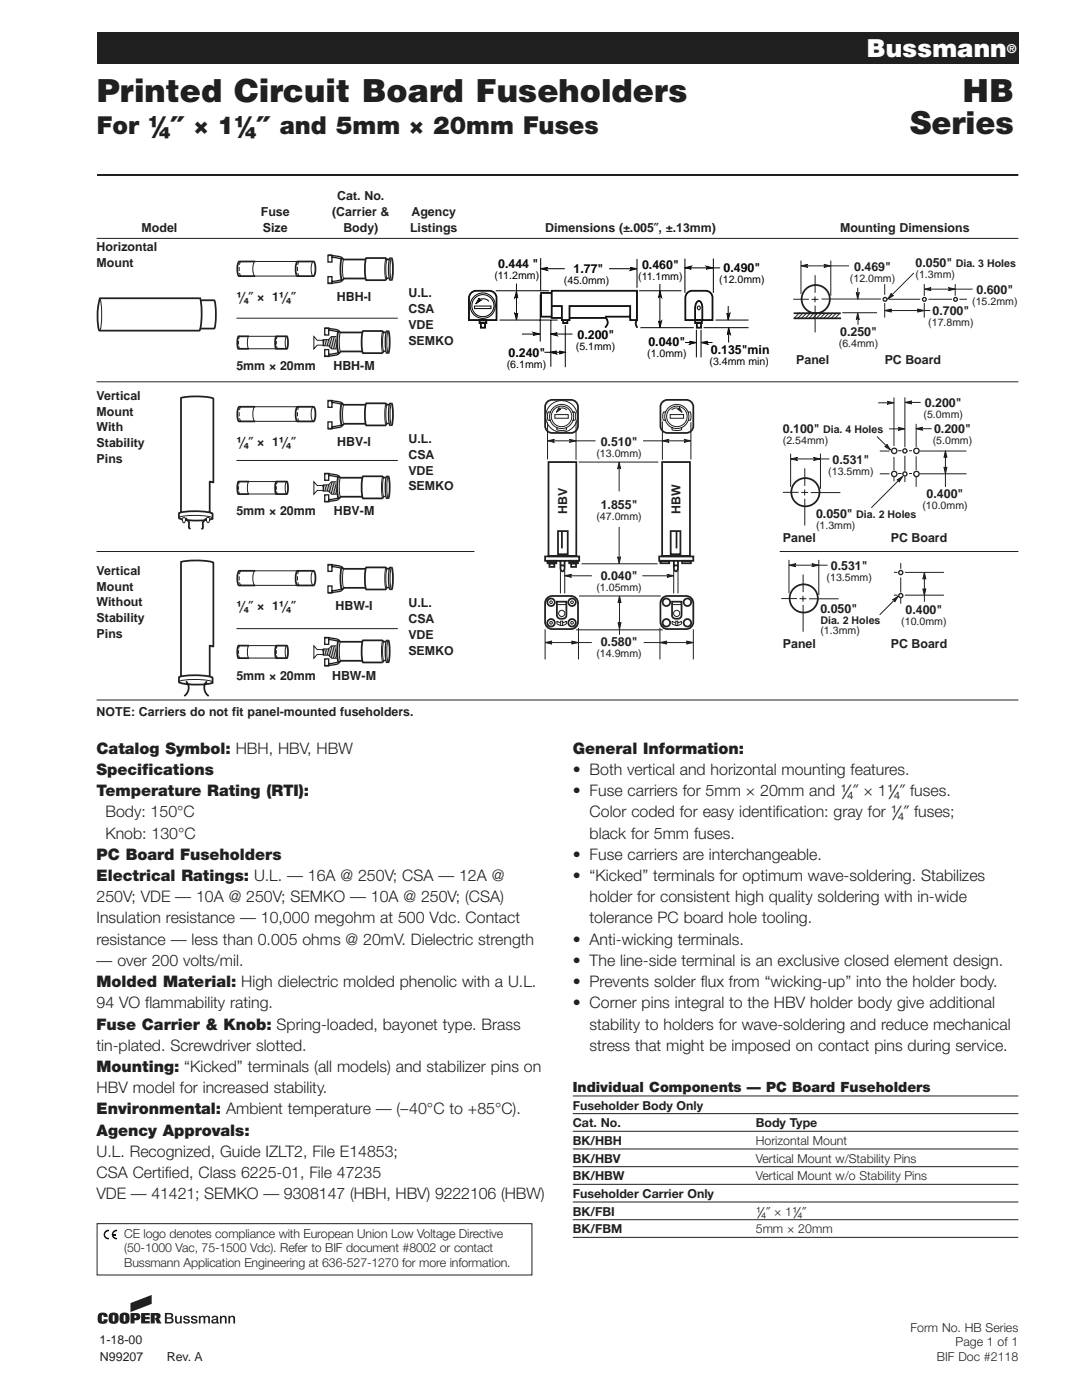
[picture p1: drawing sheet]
<svg xmlns="http://www.w3.org/2000/svg" width="216mm" height="279mm" viewBox="0 0 216 279" stroke-linecap="round" stroke-linejoin="round" font-family="sans-serif">
<g fill="#231f20">
<path d="M34.9 262.6h.4v1.2l.3 .1 .3-.2v-1.1h.4v1.5h-.4v-.2a.55 .55 0 0 1-.6 .2 .55 .55 0 0 1-.4-.5z"/>
<path d="M36.7 262.7a.74 .74 0 0 1 1.1 .3l-.8-.1-.1 .1 .3 .2a.53 .53 0 0 1 .7 .4 .53 .53 0 0 1-.7 .6 .57 .57 0 0 1-.7-.6l.9 .3 .2-.2-.3-.2a.55 .55 0 0 1-.6-.8z"/>
<path d="M38.2 262.7a.74 .74 0 0 1 1.2 .3l-.9-.1-.1 .1 .3 .2a.53 .53 0 0 1 .7 .4 .53 .53 0 0 1-.7 .6 .57 .57 0 0 1-.6-.6l.8 .3 .2-.2-.3-.2a.55 .55 0 0 1-.6-.8z"/>
<path d="M39.7 262.6h.3v.2l.5-.2 .4 .2 .1-.1a.53 .53 0 0 1 .6-.1 .53 .53 0 0 1 .3 .5v1h-.3l-.1-1.1-.2-.2-.3 .2v1.1h-.4v-1.1l-.3-.2-.2 .2-.1 1.1h-.3z"/>
<path d="M43.9 262.6h.3v.2a.54 .54 0 0 1 .6-.2 .54 .54 0 0 1 .4 .5v1h-.3v-.9l-.2-.3a.37 .37 0 0 0-.5 .3v.9h-.3z"/>
<path d="M45.6 262.6h.3v.2a.54 .54 0 0 1 .6-.2 .54 .54 0 0 1 .4 .5v1h-.3v-.9l-.2-.3a.37 .37 0 0 0-.5 .3v.9h-.3z"/>
<path d="M28.2 262h1.7v.5h-.9v.3h.9v.5h-.9v.3h.9v.5h-1.7z"/>
<path d="M30.1 262h1.2a.59 .59 0 0 1 .7 .4 .59 .59 0 0 1-.3 .8l.5 .9h-.9l-.4-1.1h.3v-.4l-.3-.1v1.6h-.8z"/>
<path d="M19.8 262.1l.4-.1h.8l.4 .4 .1 .4h-.8l-.1-.3h-.2v1.2h.2l.1-.4h.8a.76 .76 0 0 1-.5 .9h-.5a.87 .87 0 0 1-1-1.1v-.6z"/>
<path d="M26 260.1l4.3-1.7v1.8l-4.3 1.7z"/>
<path d="M33.3 263.2h.8a.33 .33 0 0 1 .2 .4 .33 .33 0 0 1-.4 .2h-.6zM32.9 262v2.1h1a.61 .61 0 0 0 .7-.3 .61 .61 0 0 0-.1-.7l-.3-.1a.52 .52 0 0 0 .3-.6 .52 .52 0 0 0-.6-.4zM33.3 262.3l.8 .1a.3 .3 0 0 1-.2 .5h-.6z"/>
<path d="M42.5 263.6l.7-.2-.1 .4-.1 .1-.5-.1zM42.3 262.8l-.1 .3h.4l.1-.2h.5l-.1 .3h-.1a.6 .6 0 0 0-.8 .8l.5 .2 .5-.2 .1 .1h.4v-.2l-.2-.1v-.8a.73 .73 0 0 0-1.2-.2z"/>
<path d="M26 262v2.1h.8v-.6a.78 .78 0 0 0 1.2-.5 .78 .78 0 0 0-.8-1zM26.8 262.5l.4 .1-.1 .4h-.3z"/>
<path d="M24 262.2a1.32 1.32 0 0 0 .5 2 1.06 1.06 0 0 0 1.2-.3 1.06 1.06 0 0 0 .1-1.2 1.07 1.07 0 0 0-1.8-.5zM24.7 262.5h.3v.2v.8l-.1 .2-.2-.2z"/>
<path d="M21.9 262.2a1.32 1.32 0 0 0 .4 2 1.06 1.06 0 0 0 1.2-.3 1.06 1.06 0 0 0 .2-1.2 1.07 1.07 0 0 0-1.8-.5zM22.5 262.5h.3v.2v.8l-.1 .2-.2-.2z"/>
</g>
<path d="M19.3 6.4h183.9v6.3h-183.9z" fill-rule="evenodd" fill="#231f20"/>
<g fill="none" stroke="#000" stroke-width=".35">
<path d="M19.4 34.9h183.8M93.9 58.6l.7-.5 .4-.1h2.6a1.42 1.42 0 0 1 1.5 1.5v4.4h-5.5v-4.4zM110.1 58.5h-2.1v4.7h2.1M137.3 58.3l.8-.3h2.7a1.36 1.36 0 0 1 1.4 1.5v4.4h-5.4v-4.4v-.5zM95.7 63.9h1.3v.6h-1.3zM95.9 64.4h.9v1h-.9zM110.2 61.1h1.9v2.8h1.5v-2.8h12.1v2.8h1.4v-5.9h-17v5.5h1.9M112.4 63.9v.6h.8v-.6M120.9 63.5a1.3 1.3 0 0 1-.1 1.9M125.7 63.2h-4.8v.3h-7.1M127.1 63.9a1.1 1.1 0 0 0 .1 1.5M138.7 63.9h1.4v.6h-1.4z"/>
<path d="M138.7 64v-2.6a1.35 1.35 0 0 1 .8-1.3 1.1 1.1 0 0 1 .6 1.3v2.6M139 64.4h.9v1h-.9z"/>
</g>
<g fill="none" stroke="#231f20" stroke-width=".2">
<path d="M19.3 47.6h183.9M19.9 59.7v-.1a13.1 13.1 0 0 1 0 6.4M47.7 53.3v.8M47.8 54.5l.3 .6M48.1 52.2l-.3 .6M50.7 55.1h8.7M59.4 53.3v.8M59.4 54.5l.3 .6M59.5 52.2h-8.6a2.68 2.68 0 0 0 0 2.9M59.7 52.2l-.3 .6M62.5 52.2a2.68 2.68 0 0 0 0 2.9M68.6 51.8a7.3 7.3 0 0 0 0 3.8"/>
<path d="M77.1 51.5a8.6 8.6 0 0 0 0 4.4M77.2 51.8a7.3 7.3 0 0 0 0 3.8M78.1 51.5a8.6 8.6 0 0 0 0 4.4M47.6 68v.7M47.6 69.1l.2 .5M47.8 67.1l-.2 .6M49.5 69.6h5.6M55.1 68l.1 .7M55.2 69.1l.2 .5M55.2 67.1h-5.6a2.92 2.92 0 0 0 0 2.5M55.4 67.1l-.2 .6M57.2 67.1a2.93 2.93 0 0 0 0 2.5"/>
<path d="M64.4 67.9l.3 1.1M64.5 67.8v1.3M64.8 67.8l.3 1.2M65.1 67.8l.3 1.3M65.5 67.7l.3 1.6M65.8 67.7l.4 1.9M66.1 67.2l.5 2.4M66.4 67.2l.5 2.4M66.8 67.2l.4 2.3M67.1 67.2h-.9l-.7 .6h-1l-.2 .1h-1l-.7-.7v2.4l.7-.7 2.2 .1 .7 .6h1.2M67.9 66.4a7.3 7.3 0 0 0 0 3.7M76.4 66.1a8.6 8.6 0 0 0 0 4.4"/>
<path d="M76.6 66.4a7.3 7.3 0 0 0 0 3.7M77.5 66.1a8.6 8.6 0 0 0 0 4.4M114.3 218.7h88.9M114.3 222.2h88.9M114.3 225.8h88.9M114.3 229.3h88.9M114.3 232.8h88.9M114.3 236.4h88.9M114.3 239.9h88.9M114.3 243.4h88.9M114.3 246.9h88.9"/>
</g>
<g fill="none" stroke="#231f20" stroke-width=".35">
<path d="M19.9 59.5h19.9M39.8 59.4a12.7 12.7 0 0 1 0 6.6h-19.9a12.3 12.3 0 0 1 0-6.5M40.1 59.9h2.6a11.4 11.4 0 0 1 0 5.7h-2.7M50.9 52.2h-3.1a2.9 2.9 0 0 0-.1 2.9h3.2M59.2 52.3l.2-.1h3.1a2.84 2.84 0 0 1 0 2.9h-3.1a2.99 2.99 0 0 1-.2-2.8zM72.9 51.8h-4.4l-.3-.3a7.8 7.8 0 0 0 .1 4.5l.4-.4h4.3M77.7 51.8h-.5l-.3-.3h-3.8a8.6 8.6 0 0 0 0 4.4h3.9M78.1 51.5a8.6 8.6 0 0 1 0 4.4M49.7 67.1h-2.1a3.2 3.2 0 0 0 0 2.5h2.1M55.1 67.2l2.1-.1a3.1 3.1 0 0 1 0 2.5l-2.2-.1-.1-1.1zM72.2 66.4h-4.3l-.3-.4a7.8 7.8 0 0 0 0 4.5l.4-.4h4.3M77 66.3h-.4l-.3-.2h-3.9a8.6 8.6 0 0 0 0 4.4h3.9"/>
<path d="M77.5 66.1a8.6 8.6 0 0 1 0 4.4"/>
</g>
<g fill="none" stroke="#231f20" stroke-width=".26">
<path d="M65.4 50.9h.8v1.4h-.8zM65.4 55.2h.8v1.4h-.8zM65.4 51l1.6 .1 1.2 .3M66.2 51.3l2 .4M68.2 56.1l-1.2 .3-1.6 .1M68.2 55.8l-2 .4M77.7 55.5h-.5l-.2 .4M78.1 51.5h-.3a8.6 8.6 0 0 0 0 4.4h.3M64.8 65.5h.8v1.4h-.8zM64.8 69.8h.8v1.3h-.8zM64.8 65.5l1.6 .1 1.2 .3M65.5 65.9l2.1 .4"/>
<path d="M67.6 70.7l-1.2 .3-1.6 .1M67.6 70.3l-2.1 .4M77 70.1h-.4l-.2 .4M77.5 66.1h-.3a8.6 8.6 0 0 0 0 4.4h.3"/>
</g>
<g fill="none" stroke="#000" stroke-width=".2">
<path d="M95.5 59.8l.9-.2a1.36 1.36 0 0 1 1.2 .5M95.6 59.5v.4h.4l-1.1 .8zM98.9 58h10.7M103.1 58.1l.2 1.4-.2-.4-.4 .4zM103.1 56.6v6.4M107.8 58.8v9.4M107.9 53.6l1.3-.2-.3 .2 .3 .4zM107.9 51.5v6.5M108.8 53.6h17.5M125.7 53.4l1.4 .2-1.4 .4 .4-.4zM127.1 51.7v5.7M127.5 58h8.5"/>
<path d="M131.7 58l.3 1.4-.3-.4-.3 .4zM131.7 56.7v7.9M136.6 53.5l1.3-.4-.3 .4 .3 .2zM136.7 51.6v6.9M136.7 53.5h7M140.9 53.1l1.4 .4-1.4 .2 .3-.2zM142.3 51.6v6.9M94.7 61.1h3.3v.5h-3.3zM99.7 63.9h11.6M102.7 62.5l.4 .4 .2-.4-.2 1.4zM104.2 66.7h2.7M106.4 66.3l1.3 .4-1.3 .2 .3-.2z"/>
<path d="M108.6 70.3h4.1M109.7 70.3l1.3-.2-.3 .2 .3 .3zM109.8 66.7l1.4-.3-.4 .3 .4 .3zM109.9 63.9v9.3M110.7 66.7h3.5M111.6 70.1l1.1 .2-1.1 .3 .4-.3zM112.8 64.9v8.4M127.8 65.4h10.6M131.4 64l.3 .4 .3-.4-.3 1.4zM136.7 68.4h2.3M137.6 68.1l1.4 .3-1.4 .3 .3-.3zM139 65.8v5.5"/>
<path d="M139.3 61.1a.34 .34 0 0 1 .4 .3 .34 .34 0 0 1-.4 .4 .39 .39 0 0 1 0-.7zM139.9 68.4l1.3-.3-.3 .3 .3 .3zM139.9 65.8v5.5M139.9 68.4h2.3M140.4 65.4h9M142.8 63.9h6.6M145.1 62.5l.2 .4 .3-.4-.3 1.4zM145.3 61.1v2.7M145.4 65.4l.3 1.4-.3-.4-.3 .4zM145.4 65.5v2.9"/>
<circle cx="96.4" cy="61" r="2.52"/>
<circle cx="96.4" cy="61" r="2.2"/>
</g>
<g fill="#000">
<path d="M95.6 59.5v.4h.4l-1.1 .8zM103.1 58.1l.2 1.4-.2-.4-.4 .4zM107.9 53.6l1.3-.2-.3 .2 .3 .4zM125.7 53.4l1.4 .2-1.4 .4 .4-.4zM131.7 58l.3 1.4-.3-.4-.3 .4zM136.6 53.5l1.3-.4-.3 .4 .3 .2zM140.9 53.1l1.4 .4-1.4 .2 .3-.2zM102.7 62.5l.4 .4 .2-.4-.2 1.4zM106.4 66.3l1.3 .4-1.3 .2 .3-.2zM109.7 70.3l1.3-.2-.3 .2 .3 .3zM109.8 66.7l1.4-.3-.4 .3 .4 .3zM111.6 70.1l1.1 .2-1.1 .3 .4-.3z"/>
<path d="M131.4 64l.3 .4 .3-.4-.3 1.4zM137.6 68.1l1.4 .3-1.4 .3 .3-.3zM139.9 68.4l1.3-.3-.3 .3 .3 .3zM145.4 65.4l.3 1.4-.3-.4-.3 .4zM145.1 62.5l.2 .4 .3-.4-.3 1.4z"/>
</g>
<path d="M112.8 52.1h8.6v2.6h-8.6z" fill="#fff" stroke="#fff" stroke-width=".2"/>
<path d="M189.2 57.4l1.4 .3-1.4 .3 .4-.3z" fill="#231f20"/>
<path d="M182.3 54.5l-4.6 4.7M189.2 57.4l1.4 .3-1.4 .3 .4-.3z" fill="none" stroke="#231f20" stroke-width=".2"/>
<path d="M177.9 58.6l-.1 .4h.5l-1.2 .7z" fill="#231f20"/>
<g fill="none" stroke="#231f20" stroke-width=".2">
<path d="M158.3 59.7h3.1M159.8 52v6.7M160.6 53.1h8.8M161.9 59.7h1.4M162.6 59.1v1.2M162.6 54.9v3.5M163.9 59.7h11.9M165.8 52v7M176.5 56.7v2.1M177.4 59.7h6.2M177.9 58.6l-.1 .4h.5l-1.2 .7zM184.4 56.7v2.4"/>
<path d="M185.3 59.7h4.6M190.6 56.7v2.3M191.4 59.7h1.5M159.6 62.4l-1.2 1.1M160.3 62.4l-1.1 1.1M161.1 62.4l-1.2 1.1M161.8 62.4l-1.2 1.1M162.5 62.4l-1.1 1.2M162.6 61v5.3M163.3 62.4l-1.2 1.2M164 62.4l-1.2 1.2M164.7 62.4l-1.1 1.2"/>
<path d="M165.5 62.4l-1.2 1.2M166.2 62.4l-1.2 1.2M166.9 62.5l-1.1 1.1M167.7 62.5l-1.2 1.1M168.1 62.4h6.9M176.5 60.5v2.9M184.4 60.5v2.9"/>
</g>
<g fill="none" stroke="#231f20" stroke-width=".35">
<path d="M158.4 62.5h9.4M158.4 63.5h9.4"/>
<circle cx="162.8" cy="59.7" r="2.82"/>
</g>
<g fill="none" stroke="#231f20" stroke-width=".26">
<circle cx="176.6" cy="59.7" r=".37"/>
<circle cx="184.4" cy="59.7" r=".37"/>
<circle cx="190.7" cy="59.7" r=".37"/>
</g>
<path d="M159.8 53.1l1.4-.3-.3 .3 .3 .3z" fill="#231f20"/>
<path d="M159.8 53.1l1.4-.3-.3 .3 .3 .3z" fill="none" stroke="#231f20" stroke-width=".2"/>
<path d="M164.4 52.8l1.4 .3-1.4 .3 .3-.3z" fill="#231f20"/>
<path d="M164.4 52.8l1.4 .3-1.4 .3 .3-.3zM171.2 63.3v1.5" fill="none" stroke="#231f20" stroke-width=".2"/>
<path d="M171.2 62.5l.2 1.3-.2-.3-.3 .3z" fill="#231f20"/>
<path d="M171.2 62.5l.2 1.3-.2-.3-.3 .3z" fill="none" stroke="#231f20" stroke-width=".2"/>
<path d="M170.9 58.4l.3 .3 .2-.3-.2 1.3z" fill="#231f20"/>
<path d="M170.9 58.4l.3 .3 .2-.3-.2 1.3zM171.2 57.4v1.6M177.3 62h8.3" fill="none" stroke="#231f20" stroke-width=".2"/>
<path d="M176.5 62l1.4-.3-.3 .3 .3 .3z" fill="#231f20"/>
<path d="M176.5 62l1.4-.3-.3 .3 .3 .3z" fill="none" stroke="#231f20" stroke-width=".2"/>
<path d="M183.1 61.7l1.3 .3-1.3 .3 .3-.3z" fill="#231f20"/>
<path d="M185.2 57.7h8.9M183.1 61.7l1.3 .3-1.3 .3 .3-.3z" fill="none" stroke="#231f20" stroke-width=".2"/>
<path d="M184.4 57.7l1.4-.3-.4 .3 .4 .3z" fill="#231f20"/>
<path d="M184.4 57.7l1.4-.3-.4 .3 .4 .3zM35.7 103.3a11.3 11.3 0 0 1 5.7-.3l1 .4" fill="none" stroke="#231f20" stroke-width=".2"/>
<path d="M36 79.5a12.7 12.7 0 0 1 6.6 .1v16.6h-.8v6.1M36.1 79.5v22.8M35.7 103.5v-1a11.3 11.3 0 0 1 5.7-.3l1 .3v1.1M35.7 103.4a11.3 11.3 0 0 0 5.8 .4l.9-.3" fill="none" stroke="#231f20" stroke-width=".35"/>
<g fill="#fff" stroke="#231f20" stroke-width=".2">
<path d="M36.5 103.4h.4l.1 .1v.5l-.3 .3-.3-.3v-.5z" fill-rule="evenodd"/>
<path d="M41.3 103.3h.4l.1 .2v.4l-.3 .4-.3-.4v-.4z" fill-rule="evenodd"/>
</g>
<path d="M49.7 96.1h-2.1a3.2 3.2 0 0 0 0 2.5h2.1M50.9 81.2h-3.1a2.9 2.9 0 0 0-.1 2.9h3.2M55.1 96.2l2.1-.1a3.1 3.1 0 0 1 0 2.5l-2.2-.1-.1-1.1zM59.2 81.3l.2-.1h3.1a2.84 2.84 0 0 1 0 2.9h-3.1a2.99 2.99 0 0 1-.2-2.8zM72.2 95.3h-4.3l-.3-.3a7.8 7.8 0 0 0 0 4.5l.4-.4h4.3M72.9 80.8h-4.4l-.3-.3a7.8 7.8 0 0 0 .1 4.5l.4-.4h4.3M77 95.3h-.4l-.3-.2h-3.9a8.6 8.6 0 0 0 0 4.4h3.9M77.5 95.1a8.6 8.6 0 0 1 0 4.4M77.7 80.8h-.5l-.3-.3h-3.8a8.6 8.6 0 0 0 0 4.4h3.9M78.1 80.5a8.6 8.6 0 0 1 0 4.4M37.1 103.4l.6 .8v1.1l.3 .3M41.1 103.5l-.6 .8v1.1l-.3 .2" fill="none" stroke="#231f20" stroke-width=".35"/>
<g fill="none" stroke="#231f20" stroke-width=".2">
<path d="M47.6 97v.7M47.6 98.1l.2 .5M47.7 82.3v.8M47.8 83.5l.3 .6M47.8 96.1l-.2 .6M48.1 81.1l-.3 .7M49.5 98.6h5.6M50.7 84.1h8.7M55.1 97l.1 .7M55.2 98.1l.2 .5M55.2 96.1h-5.6a2.92 2.92 0 0 0 0 2.5M55.4 96.1l-.2 .6"/>
<path d="M57.2 96.1a2.93 2.93 0 0 0 0 2.5M59.4 82.3v.8M59.4 83.5l.3 .6M59.5 81.2h-8.6a2.68 2.68 0 0 0 0 2.9M59.7 81.1l-.3 .7M62.5 81.2a2.68 2.68 0 0 0 0 2.9M64.4 96.9l.3 1.1M64.5 96.8v1.2M64.8 96.8l.3 1.2M65.1 96.8l.3 1.2M65.5 96.7l.3 1.6M65.8 96.7l.4 1.9"/>
<path d="M66.1 96.2l.5 2.4M66.4 96.2l.5 2.4M66.8 96.2l.4 2.2M67.1 96.2h-.9l-.7 .6h-1l-.2 .1h-1l-.7-.7v2.4l.7-.7 2.2 .1 .7 .6h1.2M67.9 95.4a7.3 7.3 0 0 0 0 3.7M68.6 80.8a7.3 7.3 0 0 0 0 3.8M76.4 95.1a8.6 8.6 0 0 0 0 4.4M76.6 95.4a7.3 7.3 0 0 0 0 3.7M77.1 80.5a8.6 8.6 0 0 0 0 4.4M77.2 80.8a7.3 7.3 0 0 0 0 3.8M77.5 95.1a8.6 8.6 0 0 0 0 4.4M78.1 80.5a8.6 8.6 0 0 0 0 4.4"/>
<path d="M110.1 88h8.7M113.5 114.9h4.6M128.2 114.9h5.4"/>
</g>
<g fill="none" stroke="#231f20" stroke-width=".26">
<path d="M65.4 79.9h.8v1.4h-.8zM65.4 80l1.6 .1 1.2 .3M64.8 94.5h.8v1.4h-.8zM64.8 98.8h.8v1.3h-.8zM64.8 94.5l1.6 .1 1.2 .3M65.4 84.2h.8v1.4h-.8zM65.5 94.9l2.1 .4M66.2 80.3l2 .4M67.6 99.7l-1.2 .3-1.6 .1M67.6 99.3l-2.1 .4M68.2 85.1l-1.2 .3-1.6 .1M68.2 84.8l-2 .4"/>
<path d="M77 99.1h-.4l-.2 .4M77.5 95.1h-.3a8.6 8.6 0 0 0 0 4.4h.3M77.7 84.5h-.5l-.2 .4M78.1 80.5h-.3a8.6 8.6 0 0 0 0 4.4h.3"/>
</g>
<path d="M109.3 88l1.3-.3-.3 .3 .3 .3z" fill="#231f20"/>
<path d="M109.3 88l1.3-.3-.3 .3 .3 .3z" fill="none" stroke="#231f20" stroke-width=".2"/>
<path d="M113.6 87.7l1.4 .3-1.4 .3 .3-.3z" fill="#231f20"/>
<path d="M113.6 87.7l1.4 .3-1.4 .3 .3-.3zM128.3 88h8.8" fill="none" stroke="#231f20" stroke-width=".2"/>
<path d="M136.5 87.7l1.4 .3-1.4 .3 .3-.3z" fill="#231f20"/>
<path d="M136.5 87.7l1.4 .3-1.4 .3 .3-.3z" fill="none" stroke="#231f20" stroke-width=".2"/>
<path d="M132.1 88l1.4-.3-.3 .3 .3 .3z" fill="#231f20"/>
<path d="M123.5 93v18.4M132.1 88l1.4-.3-.3 .3 .3 .3z" fill="none" stroke="#231f20" stroke-width=".2"/>
<path d="M123.5 92.2l.3 1.4-.3-.4-.3 .4z" fill="#231f20"/>
<path d="M123.5 92.2l.3 1.4-.3-.4-.3 .4z" fill="none" stroke="#231f20" stroke-width=".2"/>
<path d="M123.2 111.1l.3 .3 .3-.3-.3 1.4z" fill="#231f20"/>
<g fill="none" stroke="#231f20" stroke-width=".2">
<path d="M111.5 81.6l1-.1 .6 .3M115.5 92.2h15.9M116 112.5h15.2M123.2 111.1l.3 .3 .3-.3-.3 1.4zM123.6 119.7v7M109.6 128.2h8.5"/>
<circle cx="112.1" cy="83.1" r="3.2"/>
</g>
<path d="M109.3 80.1l.9-.3h3.7a1.41 1.41 0 0 1 1.4 1.4v3.8a1.41 1.41 0 0 1-1.4 1.4h-3.7a1.41 1.41 0 0 1-1.4-1.4v-3.8v-.4z" fill="none" stroke="#231f20" stroke-width=".35"/>
<path d="M111.6 81.3l-.1 .4 .4-.1-.9 .7z" fill="#231f20"/>
<g fill="none" stroke="#231f20" stroke-width=".2">
<path d="M109.3 84.3v7.4M109.3 82.2h.5M109.3 83.9h.5M109.4 82.2l-.2 .9 .1 .8M110.7 82.7h2.7v.8h-2.7zM111.1 85.3v.5l.3 .1h.9l.7-.1M111.6 81.3l-.1 .4 .4-.1-.9 .7zM113 85.2v.5M114.2 82.2h.5l.2 .9-.1 .8M114.3 83.9h.4M114.9 84.1v7.7M135.6 81.6l-.9-.1-.7 .3"/>
<path d="M111.8 113.7v4.7M112.7 113.7v4.7"/>
<circle cx="112.1" cy="83.1" r="2.04"/>
<circle cx="112.1" cy="83.1" r="2.41"/>
</g>
<path d="M109.4 92.2h5.6v18.8h-5.6zM132.4 80.1l.8-.3h3.7a1.41 1.41 0 0 1 1.4 1.4v3.8a1.41 1.41 0 0 1-1.4 1.4h-3.7a1.41 1.41 0 0 1-1.4-1.4v-3.8l.1-.4zM108.8 111h6.8v.9h-6.8zM109.3 111.9h1.7v.5h-1.7zM109.6 112.5h1v.6h-1zM111.3 106h2v4.6h-2zM111.8 112l.1 1.7 .3 .3 .4-.3 .1-1.7M111.9 112.8h.7M112.1 106v3.4M113.6 111.9h1.7v.5h-1.7zM114 112.5h.9v.6h-.9z" fill="none" stroke="#231f20" stroke-width=".35"/>
<path d="M135.2 81.6l.4 .1v-.4l.5 1z" fill="#231f20"/>
<g fill="none" stroke="#231f20" stroke-width=".2">
<path d="M132.2 84.1v7.7M132.4 82.2h.5M132.4 82.2l-.2 .9 .2 .8M132.4 83.9h.5M133.7 82.7h2.7v.8h-2.7zM134.1 85.2v.5M135.2 81.6l.4 .1v-.4l.5 1zM136 85.3v.5l-.3 .1h-.9l-.7-.1M137.3 82.2h.5M137.3 83.9h.5M137.7 82.2l.2 .9-.1 .8M137.9 84.3v7.4"/>
<path d="M134.4 113.7v4.7M135.3 113.7v4.7"/>
<circle cx="135" cy="83.1" r="2.41"/>
<circle cx="135.1" cy="83.1" r="2.04"/>
</g>
<path d="M132.1 92.2h5.6v18.8h-5.6zM131.5 111h6.8v.9h-6.8zM131.8 111.9h1.7v.5h-1.7zM133.8 106h2v4.6h-2zM134.5 112.8h.7M135 106v3.4M135.3 112l-.1 1.7-.3 .3-.4-.3v-1.7M136.1 111.9h1.8v.5h-1.8z" fill="none" stroke="#231f20" stroke-width=".35"/>
<path d="M122.4 98.2h2.2v6.8h-2.2z" fill="#fff" stroke="#fff" stroke-width=".35"/>
<path d="M112.7 114.9l1.3-.3-.3 .3 .3 .3z" fill="#231f20"/>
<path d="M112.7 114.9l1.3-.3-.3 .3 .3 .3z" fill="none" stroke="#231f20" stroke-width=".2"/>
<path d="M133.1 114.6l1.3 .3-1.3 .3 .3-.3z" fill="#231f20"/>
<g fill="none" stroke="#231f20" stroke-width=".2">
<path d="M133.1 114.6l1.3 .3-1.3 .3 .3-.3zM111.1 120.7h2M113 124v.5a1.48 1.48 0 0 1-1.9 0M113 124a1.48 1.48 0 0 1-1.9 0v.4"/>
<circle cx="110" cy="120.2" r=".26"/>
<circle cx="110" cy="124.3" r=".26"/>
<circle cx="112.1" cy="122.4" r=".62"/>
<circle cx="114.1" cy="124.3" r=".26"/>
<circle cx="114.1" cy="120.2" r=".26"/>
</g>
<g fill="none" stroke="#231f20" stroke-width=".35">
<path d="M109 119.5l.7-.5 .5-.1h3.7a1.41 1.41 0 0 1 1.4 1.5v3.7a1.41 1.41 0 0 1-1.4 1.4h-3.7a1.41 1.41 0 0 1-1.4-1.4v-3.7zM111.1 120.1h1.9v2.7a.99 .99 0 0 1-.9 .7 .99 .99 0 0 1-1-.7z"/>
<circle cx="110" cy="124.3" r=".75"/>
<circle cx="110" cy="120.2" r=".75"/>
<circle cx="114.1" cy="124.3" r=".75"/>
<circle cx="114.1" cy="120.2" r=".75"/>
</g>
<path d="M111.9 124h.4v.8h-.4z" fill="#fff" stroke="#231f20" stroke-width=".2"/>
<g fill="none" stroke="#231f20" stroke-width=".2">
<path d="M108.8 125.6v6M115.4 125.3v6.3M134 120.7h2M134.1 124v.5a1.48 1.48 0 0 0 1.9 0M134.1 124a1.48 1.48 0 0 0 1.9 0v.4"/>
<circle cx="135" cy="122.4" r=".62"/>
</g>
<g fill="none" stroke="#231f20" stroke-width=".35">
<path d="M132.1 119.5l.6-.5 .5-.1h3.7a1.41 1.41 0 0 1 1.4 1.5v3.7a1.41 1.41 0 0 1-1.4 1.4h-3.7a1.41 1.41 0 0 1-1.4-1.4v-3.7zM134.1 120.1h1.9v2.7a.99 .99 0 0 1-.9 .7 .99 .99 0 0 1-1-.7z"/>
<circle cx="133" cy="124.3" r=".75"/>
<circle cx="133" cy="120.2" r=".75"/>
<circle cx="137.2" cy="124.3" r=".75"/>
<circle cx="137.2" cy="120.2" r=".75"/>
</g>
<path d="M134.8 124h.4v.8h-.4z" fill="#fff" stroke="#231f20" stroke-width=".2"/>
<path d="M131.7 125.3v6.3M138.3 125.6v6" fill="none" stroke="#231f20" stroke-width=".2"/>
<path d="M108.8 128.2l1.3-.3-.3 .3 .3 .3z" fill="#231f20"/>
<path d="M108.8 128.2l1.3-.3-.3 .3 .3 .3z" fill="none" stroke="#231f20" stroke-width=".2"/>
<path d="M114.1 127.9l1.3 .3-1.3 .3 .3-.3z" fill="#231f20"/>
<path d="M115.5 118.9h16.4M114.1 127.9l1.3 .3-1.3 .3 .3-.3zM114.9 125.7h17.3M128.5 128.2h9" fill="none" stroke="#231f20" stroke-width=".2"/>
<path d="M137 127.9l1.3 .3-1.3 .3 .3-.3z" fill="#231f20"/>
<path d="M137 127.9l1.3 .3-1.3 .3 .3-.3z" fill="none" stroke="#231f20" stroke-width=".2"/>
<path d="M131.7 128.2l1.4-.3-.4 .3 .4 .3z" fill="#231f20"/>
<path d="M131.7 128.2l1.4-.3-.4 .3 .4 .3z" fill="none" stroke="#231f20" stroke-width=".2"/>
<path d="M123.6 118.9l.3 1.4-.3-.3-.3 .3z" fill="#231f20"/>
<path d="M123.6 118.9l.3 1.4-.3-.3-.3 .3z" fill="none" stroke="#231f20" stroke-width=".2"/>
<path d="M123.3 124.2l.3 .4 .3-.4-.3 1.4z" fill="#231f20"/>
<path d="M175 87.1l2.1 2.2M123.3 124.2l.3 .4 .3-.4-.3 1.4z" fill="none" stroke="#231f20" stroke-width=".2"/>
<path d="M176.5 89.1h.5v-.4l.7 1.1z" fill="#231f20"/>
<path d="M176.5 89.1h.5v-.4l.7 1.1z" fill="none" stroke="#231f20" stroke-width=".2"/>
<path d="M184.2 117.5l.2 .3 .3-.3-.3 1.3z" fill="#231f20"/>
<path d="M184.2 117.5l.2 .3 .3-.3-.3 1.3zM184.4 115l.1 5.1" fill="none" stroke="#231f20" stroke-width=".2"/>
<path d="M184.4 114.2l.3 1.4-.3-.3-.2 .3z" fill="#231f20"/>
<path d="M178.7 119.5l-3.2 3.2M184.4 114.2l.3 1.4-.3-.3-.2 .3z" fill="none" stroke="#231f20" stroke-width=".2"/>
<path d="M178.1 119.7l1.2-.7-.8 1.1v-.4z" fill="#231f20"/>
<path d="M178.4 79.3v9.7M175.6 94.6h1.9M175.6 90h1.9M178.4 91.2v2.6M178.4 95.1v1M181.4 80.3h2.3M182.8 84.6v4.6M182.8 91.1v2.7M182.8 95.1v2.1M178.1 119.7l1.2-.7-.8 1.1v-.4z" fill="none" stroke="#231f20" stroke-width=".2"/>
<g fill="none" stroke="#231f20" stroke-width=".26">
<circle cx="178.4" cy="94.6" r=".53"/>
<circle cx="178.4" cy="90" r=".53"/>
<circle cx="182.9" cy="94.6" r=".53"/>
<circle cx="182.9" cy="90" r=".53"/>
</g>
<path d="M180.6 80.3l1.3-.3-.3 .3 .3 .3z" fill="#231f20"/>
<path d="M175.2 80.4h2.4M180.6 80.3l1.3-.3-.3 .3 .3 .3z" fill="none" stroke="#231f20" stroke-width=".2"/>
<path d="M177 80.1l1.4 .3-1.4 .3 .4-.3z" fill="#231f20"/>
<path d="M177 80.1l1.4 .3-1.4 .3 .4-.3zM183.5 85.6h2.4" fill="none" stroke="#231f20" stroke-width=".2"/>
<path d="M182.7 85.6l1.4-.3-.3 .3 .3 .3z" fill="#231f20"/>
<path d="M177.4 85.6h2.4M182.7 85.6l1.4-.3-.3 .3 .3 .3z" fill="none" stroke="#231f20" stroke-width=".2"/>
<path d="M179.2 85.3l1.4 .3-1.4 .3 .3-.3z" fill="#231f20"/>
<path d="M158.6 91.6h6.9M179.2 85.3l1.4 .3-1.4 .3 .3-.3z" fill="none" stroke="#231f20" stroke-width=".2"/>
<path d="M157.8 91.6l1.3-.3-.3 .3 .3 .3z" fill="#231f20"/>
<path d="M157.8 91.6l1.3-.3-.3 .3 .3 .3z" fill="none" stroke="#231f20" stroke-width=".2"/>
<path d="M162.3 91.3l1.4 .3-1.4 .3 .4-.3z" fill="#231f20"/>
<path d="M156.2 98.3h3.1M157.8 90.5v6.7M159.9 98.3h1.3M160.6 97.7v1.2M160.6 93.4v3.6M160.6 99.5v5.4M161.8 98.3h5.9M162.3 91.3l1.4 .3-1.4 .3 .4-.3zM163.7 90.5v7.1M158.2 112.8h7" fill="none" stroke="#231f20" stroke-width=".2"/>
<circle cx="160.7" cy="98.2" r="2.82" fill="none" stroke="#231f20" stroke-width=".35"/>
<path d="M157.4 112.8l1.4-.3-.3 .3 .3 .3z" fill="#231f20"/>
<path d="M157.4 112.8l1.4-.3-.3 .3 .3 .3z" fill="none" stroke="#231f20" stroke-width=".2"/>
<path d="M162 112.5l1.4 .3-1.4 .3 .3-.3z" fill="#231f20"/>
<g fill="none" stroke="#231f20" stroke-width=".2">
<path d="M180.6 79.3v9.9M179.2 94.5h.7M179.2 90h.7M180.6 91v3M180.6 95.1v1.1M181.4 94.5h.6M181.4 90h.6M183.5 94.6h9.4M183.5 90h9.4M155.9 119.5h3.1M157.4 111.7v6.7M159.5 119.5h1.4"/>
<path d="M160.2 118.9v1.2M160.3 114.7v3.5M161.4 119.5h6M162 112.5l1.4 .3-1.4 .3 .3-.3zM163.4 111.7v7.1M178.4 118.8h.7M178.4 114.2h.7M179.7 112.4v1.1M179.7 115.2v3M179.7 119.4v1.1M180.6 118.8h7.8M180.6 114.2h7.8"/>
<path d="M160.3 120.7v5.4"/>
</g>
<circle cx="160.4" cy="119.4" r="2.82" fill="none" stroke="#231f20" stroke-width=".35"/>
<g fill="none" stroke="#231f20" stroke-width=".26">
<circle cx="180.6" cy="90" r=".41"/>
<circle cx="180.6" cy="94.6" r=".41"/>
<circle cx="179.7" cy="114.3" r=".41"/>
<circle cx="179.7" cy="118.9" r=".41"/>
</g>
<path d="M188.4 93.2l.3 .3 .2-.3-.2 1.4z" fill="#231f20"/>
<path d="M188.4 93.2l.3 .3 .2-.3-.2 1.4zM188.7 90.8v6.4" fill="none" stroke="#231f20" stroke-width=".2"/>
<path d="M188.7 90l.2 1.3-.2-.3-.3 .3z" fill="#231f20"/>
<path d="M179.6 95.6l-5.7 5.7M188.7 90l.2 1.3-.2-.3-.3 .3z" fill="none" stroke="#231f20" stroke-width=".2"/>
<path d="M179 95.8l1.1-.7-.7 1.1v-.4z" fill="#231f20"/>
<g fill="none" stroke="#231f20" stroke-width=".2">
<path d="M19.3 76.2h183.9M47.2 63.5h32.2M47.2 91.9h32.2M179 95.8l1.1-.7-.7 1.1v-.4zM19.3 110.1h75.4M47.7 115v.8M47.8 116.2l.3 .6M48.1 113.9l-.3 .7M50.7 116.8h8.7M59.4 115v.8M59.4 116.2l.3 .6M59.5 113.9h-8.6a2.68 2.68 0 0 0 0 2.9"/>
<path d="M59.7 113.9l-.3 .7M62.5 113.9a2.68 2.68 0 0 0 0 2.9M68.6 113.6a7.3 7.3 0 0 0 0 3.7M77.1 113.2a8.6 8.6 0 0 0 0 4.4M77.2 113.6a7.3 7.3 0 0 0 0 3.7M78.1 113.2a8.6 8.6 0 0 0 0 4.4M155.6 110.1h47.6M19.3 139.7h183.9M35.7 136a11.3 11.3 0 0 1 5.7-.2l1 .3M47.2 125.5h32.2M47.6 129.8v.7M47.6 130.8l.2 .5"/>
<path d="M47.8 128.8l-.2 .6M49.5 131.3h5.6M55.1 129.8l.1 .7M55.2 130.8l.2 .5M55.2 128.8h-5.6a2.92 2.92 0 0 0 0 2.5M55.4 128.8l-.2 .6M57.2 128.8a2.93 2.93 0 0 0 0 2.5M64.4 129.6l.3 1.1M64.5 129.5v1.3M64.8 129.5l.3 1.2M65.1 129.5l.3 1.3M65.5 129.4l.3 1.7"/>
<path d="M65.8 129.4l.4 2M66.1 128.9l.5 2.5M66.4 128.9l.5 2.5M66.8 128.9l.4 2.3M67.1 128.9h-.9l-.7 .6h-1l-.2 .1h-1l-.7-.7v2.5l.7-.8 2.2 .1 .7 .7h1.2M67.9 128.1a7.3 7.3 0 0 0 0 3.8M76.4 127.8a8.6 8.6 0 0 0 0 4.4M76.6 128.1a7.3 7.3 0 0 0 0 3.8M77.5 127.8a8.6 8.6 0 0 0 0 4.4"/>
</g>
<g fill="none" stroke="#231f20" stroke-width=".35">
<path d="M36 112.2a12.7 12.7 0 0 1 6.6 .1v16.6h-.8v6.2M36.1 112.3v22.7M50.9 113.9h-3.1a2.9 2.9 0 0 0-.1 2.9h3.2M59.2 114l.2-.1h3.1a2.84 2.84 0 0 1 0 2.9h-3.1a2.99 2.99 0 0 1-.2-2.8zM72.9 113.5h-4.4l-.3-.3a7.8 7.8 0 0 0 .1 4.5l.4-.4h4.3M77.7 113.5h-.5l-.3-.3h-3.8a8.6 8.6 0 0 0 0 4.4h3.9M78.1 113.2a8.6 8.6 0 0 1 0 4.4M35.7 136.2v-1a11.3 11.3 0 0 1 5.7-.3l1 .4v1.1M35.7 136.1a11.3 11.3 0 0 0 5.8 .4l.9-.3M37.1 136a1.88 1.88 0 0 1-.3 2.9M41.3 136a1.88 1.88 0 0 0 .4 2.9M49.7 128.8h-2.1a3.2 3.2 0 0 0 0 2.5h2.1"/>
<path d="M55.1 128.9l2.1-.1a3.1 3.1 0 0 1 0 2.5l-2.2-.1-.1-1.1zM72.2 128.1h-4.3l-.3-.3a7.8 7.8 0 0 0 0 4.5l.4-.4h4.3M77 128.1h-.4l-.3-.3h-3.9a8.6 8.6 0 0 0 0 4.4h3.9M77.5 127.8a8.6 8.6 0 0 1 0 4.4"/>
</g>
<g fill="none" stroke="#231f20" stroke-width=".26">
<path d="M65.4 112.7h.8v1.3h-.8zM65.4 116.9h.8v1.4h-.8zM65.4 112.7l1.6 .1 1.2 .3M66.2 113.1l2 .4M68.2 117.9l-1.2 .3-1.6 .1M68.2 117.5l-2 .4M77.7 117.3h-.5l-.2 .3M78.1 113.2h-.3a8.6 8.6 0 0 0 0 4.4h.3M64.8 127.2h.8v1.4h-.8zM64.8 131.5h.8v1.4h-.8zM64.8 127.3l1.6 .1 1.2 .3M65.5 127.6l2.1 .4"/>
<path d="M67.6 132.4l-1.2 .3-1.6 .1M67.6 132.1l-2.1 .4M77 131.8h-.4l-.2 .4M77.5 127.8h-.3a8.6 8.6 0 0 0 0 4.4h.3"/>
</g>
<path d="M19.5 244.3h86.6v10.1h-86.6z" fill-rule="evenodd" fill="#fff"/>
<path d="M19.4 244.2h86.7v10.3h-86.7z" fill="none" stroke="#231f20" stroke-width=".2"/>
<path d="M20.6 245.2h3.9v2.5h-3.9z" fill-rule="evenodd" fill="#fff"/>
<path d="M20.9 245.8l.7-.4 .1 .3a.67 .67 0 0 0-.7 .7 .67 .67 0 0 0 .7 .6v.3a.96 .96 0 0 1-.9-.5 .96 .96 0 0 1 .1-1zM22.5 245.8l.8-.4 .1 .3a.67 .67 0 0 0-.8 .7 .67 .67 0 0 0 .8 .6v.3a.96 .96 0 0 1-1-.5 .96 .96 0 0 1 .1-1zM22.6 246.2h.6v.3h-.6z" fill="#000"/>
<g font-size="6.3" fill="#231f20">
<text x="19.3" y="20.4">Printed Circuit Board Fuseholders</text>
<text x="192.1" y="20.4">HB</text>
<text x="181.6" y="26.8">Series</text>
</g>
<text font-size="4.9" fill="#fff" x="172.9" y="11.3">Bussmann</text>
<g font-size="4.9" fill="#231f20">
<text x="19.3" y="26.8">For ⁄Ω</text>
<text x="31.8" y="26.8">¢∑ ≈ 1⁄Ω</text>
<text x="49" y="26.8">¢∑ and 5mm ≈ 20mm Fuses</text>
</g>
<g font-size="3.2" fill="#231f20">
<text x="19.3" y="150.4">Catalog Symbol: HBH, HBV, HBW</text>
<text x="19.3" y="154.7">Specifications</text>
<text x="114.3" y="150.4">General Information:</text>
<text x="114.3" y="154.7">• Both vertical and horizontal mounting features.</text>
<text x="19.3" y="158.9">Temperature Rating (RTI):</text>
<text x="114.3" y="158.9">• Fuse carriers for 5mm ≈ 20mm and ⁄Ω</text>
<text x="169.1" y="158.9">¢∑ ≈ 1⁄Ω</text>
<text x="178.4" y="158.9">¢∑ fuses.</text>
<text x="21" y="163.1">Body: 150°C</text>
<text x="21" y="167.4">Knob: 130°C</text>
<text x="117.7" y="163.1">Color coded for easy identification: gray for ⁄Ω</text>
<text x="117.7" y="167.4">black for 5mm fuses.</text>
<text x="179.2" y="163.1">¢∑ fuses;</text>
<text x="19.3" y="171.6">PC Board Fuseholders</text>
<text x="114.3" y="171.6">• Fuse carriers are interchangeable.</text>
<text x="19.3" y="175.8">Electrical Ratings: U.L. — 16A @ 250V; CSA — 12A @</text>
<text x="114.3" y="175.8">• “Kicked” terminals for optimum wave-soldering. Stabilizes</text>
<text x="19.3" y="180.1">250V; VDE — 10A @ 250V; SEMKO — 10A @ 250V; (CSA)</text>
<text x="19.3" y="184.3">Insulation resistance — 10,000 megohm at 500 Vdc. Contact</text>
<text x="117.7" y="180.1">holder for consistent high quality soldering with in-wide</text>
<text x="117.7" y="184.3">tolerance PC board hole tooling.</text>
<text x="19.3" y="188.5">resistance — less than 0.005 ohms @ 20mV. Dielectric strength</text>
<text x="114.3" y="188.5">• Anti-wicking terminals.</text>
<text x="19.3" y="192.8">— over 200 volts/mil.</text>
<text x="19.3" y="197">Molded Material: High dielectric molded phenolic with a U.L.</text>
<text x="114.3" y="192.8">• The line-side terminal is an exclusive closed element design.</text>
<text x="114.3" y="197">• Prevents solder flux from “wicking-up” into the holder body.</text>
<text x="19.3" y="201.2">94 VO flammability rating.</text>
<text x="114.3" y="201.2">• Corner pins integral to the HBV holder body give additional</text>
<text x="19.3" y="205.5">Fuse Carrier &amp; Knob: Spring-loaded, bayonet type. Brass</text>
<text x="19.3" y="209.7">tin-plated. Screwdriver slotted.</text>
<text x="117.7" y="205.5">stability to holders for wave-soldering and reduce mechanical</text>
<text x="117.7" y="209.7">stress that might be imposed on contact pins during service.</text>
<text x="19.3" y="213.9">Mounting: “Kicked” terminals (all models) and stabilizer pins on</text>
<text x="19.3" y="218.2">HBV model for increased stability.</text>
<text x="19.3" y="222.4">Environmental: Ambient temperature — (–40°C to +85°C).</text>
<text x="19.3" y="226.6">Agency Approvals:</text>
<text x="19.3" y="230.9">U.L. Recognized, Guide IZLT2, File E14853;</text>
<text x="19.3" y="235.1">CSA Certified, Class 6225-01, File 47235</text>
<text x="19.3" y="239.3">VDE — 41421; SEMKO — 9308147 (HBH, HBV) 9222106 (HBW)</text>
</g>
<text font-size="2.8" fill="#231f20" x="114.3" y="217.9">Individual Components — PC Board Fuseholders</text>
<text font-size="2.5" fill="#fff" x="200.9" y="10.5">®</text>
<g font-size="2.5" fill="#231f20">
<text x="67.3" y="39.9">Cat. No.</text>
<text x="28.3" y="46.2">Model</text>
<text x="52" y="43.1">Fuse</text>
<text x="52.4" y="46.2">Size</text>
<text x="66.3" y="43.1">(Carrier &amp;</text>
<text x="68.5" y="46.2">Body)</text>
<text x="81.8" y="46.2">Listings</text>
<text x="82.1" y="43.1">Agency</text>
<text x="108.8" y="46.2">Dimensions (±.005∑, ±.13mm)</text>
<text x="167.6" y="46.2">Mounting Dimensions</text>
<text x="19.3" y="50.1">Horizontal</text>
<text x="19.3" y="53.3">Mount</text>
<text x="182.7" y="53.3">0.050&quot;</text>
<text x="81.5" y="59.4">U.L.</text>
<text x="170.4" y="54">0.469&quot;</text>
<text x="194.8" y="58.6">0.600&quot;</text>
<text x="47.2" y="60.1">⁄Ω¢∑ ≈ 1⁄Ω¢∑</text>
<text x="67.2" y="60.1">HBH-I</text>
<text x="81.5" y="62.5">CSA</text>
<text x="81.5" y="65.7">VDE</text>
<text x="186.1" y="62.9">0.700&quot;</text>
<text x="81.5" y="68.9">SEMKO</text>
<text x="167.6" y="67.1">0.250&quot;</text>
<text x="47.2" y="73.9">5mm ≈ 20mm</text>
<text x="66.5" y="73.9">HBH-M</text>
<text x="158.9" y="72.6">Panel</text>
<text x="176.5" y="72.6">PC Board</text>
<text x="19.3" y="79.8">Vertical</text>
<text x="19.3" y="82.9">Mount</text>
<text x="184.5" y="81.2">0.200&quot;</text>
<text x="19.3" y="86.1">With</text>
<text x="19.3" y="89.3">Stability</text>
<text x="47.2" y="89">⁄Ω¢∑ ≈ 1⁄Ω¢∑</text>
<text x="67.3" y="89">HBV-I</text>
<text x="81.5" y="88.4">U.L.</text>
<text x="119.9" y="88.9">0.510&quot;</text>
<text x="156.2" y="86.5">0.100&quot;</text>
<text x="186.4" y="86.5">0.200&quot;</text>
<text x="19.3" y="92.5">Pins</text>
<text x="81.5" y="91.5">CSA</text>
<text x="81.5" y="94.7">VDE</text>
<text x="166.1" y="92.5">0.531&quot;</text>
<text x="81.5" y="97.9">SEMKO</text>
<text x="119.9" y="101.6">1.855&quot;</text>
<text x="184.9" y="99.4">0.400&quot;</text>
<text x="47.2" y="102.9">5mm ≈ 20mm</text>
<text x="66.6" y="102.9">HBV-M</text>
<text x="113.2" y="102.5" transform="rotate(-90 113.2 102.5)">HBV</text>
<text x="135.8" y="102.5" transform="rotate(-90 135.8 102.5)">HBW</text>
<text x="162.8" y="103.3">0.050&quot;</text>
<text x="156.2" y="108.1">Panel</text>
<text x="165.8" y="113.7">0.531&quot;</text>
<text x="177.8" y="108.1">PC Board</text>
<text x="19.3" y="114.7">Vertical</text>
<text x="19.3" y="117.9">Mount</text>
<text x="119.9" y="115.7">0.040&quot;</text>
<text x="19.3" y="121">Without</text>
<text x="19.3" y="124.2">Stability</text>
<text x="47.2" y="121.8">⁄Ω¢∑ ≈ 1⁄Ω¢∑</text>
<text x="67" y="121.8">HBW-I</text>
<text x="81.5" y="121.1">U.L.</text>
<text x="81.5" y="124.3">CSA</text>
<text x="163.7" y="122.3">0.050&quot;</text>
<text x="180.7" y="122.5">0.400&quot;</text>
<text x="19.3" y="127.4">Pins</text>
<text x="81.5" y="127.4">VDE</text>
<text x="81.5" y="130.6">SEMKO</text>
<text x="119.9" y="128.9">0.580&quot;</text>
<text x="156.2" y="129.3">Panel</text>
<text x="177.8" y="129.3">PC Board</text>
<text x="47.2" y="135.6">5mm ≈ 20mm</text>
<text x="66.3" y="135.6">HBW-M</text>
<text x="19.3" y="142.9">NOTE: Carriers do not fit panel-mounted fuseholders.</text>
<text x="114.3" y="221.4">Fuseholder Body Only</text>
<text x="114.3" y="225">Cat. No.</text>
<text x="150.8" y="225">Body Type</text>
<text x="114.3" y="228.5">BK/HBH</text>
<text x="114.3" y="232">BK/HBV</text>
<text x="150.8" y="228.5">Horizontal Mount</text>
<text x="150.8" y="232">Vertical Mount w/Stability Pins</text>
<text x="114.3" y="235.6">BK/HBW</text>
<text x="114.3" y="239.1">Fuseholder Carrier Only</text>
<text x="150.8" y="235.6">Vertical Mount w/o Stability Pins</text>
<text x="114.3" y="242.6">BK/FBI</text>
<text x="150.8" y="242.6">⁄Ω</text>
<text x="152" y="242.6">¢∑ ≈ 1⁄Ω</text>
<text x="159.2" y="242.6">¢∑</text>
<text x="24.8" y="247.1">CE logo denotes compliance with European Union Low Voltage Directive</text>
<text x="24.8" y="249.9">(50-1000 Vac, 75-1500 Vdc). Refer to BIF document #8002 or contact</text>
<text x="114.3" y="246.1">BK/FBM</text>
<text x="150.8" y="246.1">5mm ≈ 20mm</text>
<text x="24.8" y="252.8">Bussmann Application Engineering at 636-527-1270 for more information.</text>
<text x="19.9" y="268.1">1-18-00</text>
<text x="181.7" y="265.7">Form No. HB Series</text>
<text x="190.7" y="268.7">Page 1 of 1</text>
<text x="19.9" y="271.5">N99207</text>
<text x="33.3" y="271.6">Rev. A</text>
<text x="187" y="271.7">BIF Doc #2118</text>
</g>
<g font-size="2.5">
<text x="99.4" y="53.5">0.444 &quot;</text>
<text x="128.1" y="53.7">0.460&quot;</text>
<text x="114.4" y="54.6">1.77&quot;</text>
<text x="144.4" y="54.2">0.490&quot;</text>
<text x="101.5" y="71.2">0.240&quot;</text>
<text x="115.2" y="67.6">0.200&quot;</text>
<text x="129.4" y="69.1">0.040&quot;</text>
<text x="141.8" y="70.6">0.135&quot;min</text>
</g>
<g font-size="2.1" fill="#231f20">
<text x="190.7" y="53.3">Dia. 3 Holes</text>
<text x="169.6" y="56.2">(12.0mm)</text>
<text x="182.7" y="55.5">(1.3mm)</text>
<text x="185.2" y="65.1">(17.8mm)</text>
<text x="194" y="60.8">(15.2mm)</text>
<text x="167.4" y="69.3">(6.4mm)</text>
<text x="184.3" y="83.4">(5.0mm)</text>
<text x="156.2" y="88.7">(2.54mm)</text>
<text x="164.3" y="86.5">Dia. 4 Holes</text>
<text x="186.1" y="88.7">(5.0mm)</text>
<text x="119" y="91.1">(13.0mm)</text>
<text x="165.3" y="94.7">(13.5mm)</text>
<text x="184" y="101.6">(10.0mm)</text>
<text x="119" y="103.8">(47.0mm)</text>
<text x="162.8" y="105.5">(1.3mm)</text>
<text x="170.9" y="103.3">Dia. 2 Holes</text>
<text x="119" y="117.9">(1.05mm)</text>
<text x="164.9" y="115.9">(13.5mm)</text>
<text x="163.7" y="124.5">Dia. 2 Holes</text>
<text x="179.8" y="124.7">(10.0mm)</text>
<text x="119" y="131.1">(14.9mm)</text>
<text x="163.7" y="126.6">(1.3mm)</text>
</g>
<g font-size="2.1">
<text x="98.7" y="55.7">(11.2mm)</text>
<text x="112.5" y="56.8">(45.0mm)</text>
<text x="127.4" y="55.9">(11.1mm)</text>
<text x="143.5" y="56.4">(12.0mm)</text>
<text x="114.9" y="69.8">(5.1mm)</text>
<text x="129.1" y="71.3">(1.0mm)</text>
<text x="101.1" y="73.4">(6.1mm)</text>
<text x="141.6" y="72.8">(3.4mm min)</text>
</g>
</svg>
